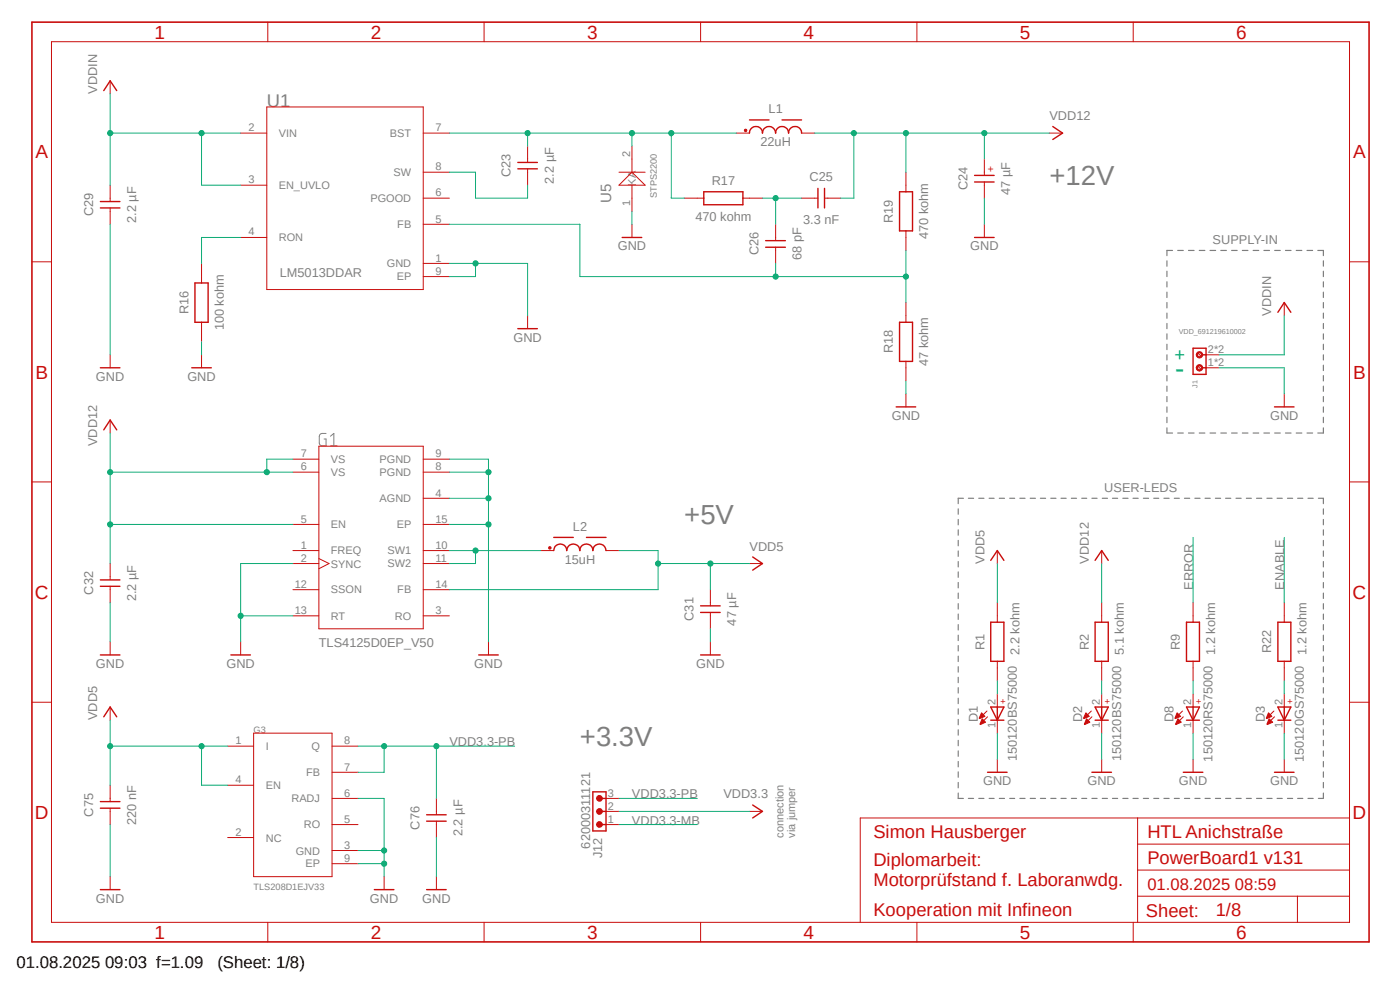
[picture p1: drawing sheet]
<svg xmlns="http://www.w3.org/2000/svg" width="297mm" height="210mm" viewBox="0 0 297 210" stroke-linecap="round" stroke-linejoin="round" font-family="sans-serif">
<path d="M6.2 4.4l284.6 196M290.8 4.4l-284.6 196" fill="none" stroke="#fff" stroke-width=".21"/>
<g fill="none" stroke="#808080" stroke-width=".25">
<path d="M247.6 55.3v1.2M247.6 57.5v1.2M247.6 59.8v1.1M248.8 53.1h-1.2v1.1M249.9 53.1h1.1M252.1 53.1h1.2M254.4 53.1h1.2M256.7 53.1h1.2M259 53.1h1.2M261.3 53.1h1.2M263.6 53.1h1.2M265.9 53.1h1.1"/>
<path d="M268.1 53.1h1.2M270.4 53.1h1.2M272.7 53.1h1.2M275 53.1h1.2M277.3 53.1h1.2M279.6 53.1h1.2v1.1M280.8 55.3v1.2M280.8 57.5v1.2M280.8 59.8v1.1M247.6 62v1.1M247.6 64.2v1.1M247.6 66.4v1.1"/>
<path d="M247.6 68.6v1.1M247.6 70.8v1.2M247.6 73v1.2M247.6 75.3v1.1M247.6 77.5v1.1M247.6 79.7v1.1M280.8 62v1.1M280.8 64.2v1.1M280.8 66.4v1.1M280.8 68.6v1.1M280.8 70.8v1.2M280.8 73v1.2"/>
<path d="M280.8 75.3v1.1M280.8 77.5v1.1M280.8 79.7v1.1M247.6 81.9v1.1M247.6 84.1v1.1M247.6 86.3v1.2M247.6 88.5v1.2M247.6 90.8v1.1h1.2M249.9 91.9h1.1M252.1 91.9h1.2M254.4 91.9h1.2M256.7 91.9h1.2"/>
<path d="M259 91.9h1.2M261.3 91.9h1.2M263.6 91.9h1.2M265.9 91.9h1.1M268.1 91.9h1.2M270.4 91.9h1.2M272.7 91.9h1.2M275 91.9h1.2M277.3 91.9h1.2M280.8 81.9v1.1M280.8 84.1v1.1M280.8 86.3v1.2"/>
<path d="M280.8 88.5v1.2M280.8 90.8v1.1h-1.2M203.3 107.9v1.2M203.3 110.2v1.1M203.3 112.4v1.1M203.3 114.6v1.2M203.3 116.9v1.1M203.3 119.1v1.2M204.4 105.7h-1.1v1.1M205.4 105.7h1.1M207.6 105.7h1.1M209.8 105.7h1.1"/>
<path d="M212 105.7h1.1M214.2 105.7h1.1M216.4 105.7h1.1M218.6 105.7h1.1M220.7 105.7h1.1M222.9 105.7h1.1M225.1 105.7h1.1M227.3 105.7h1.1M229.5 105.7h1M231.6 105.7h1.1M233.8 105.7h1.1M236 105.7h1.1"/>
<path d="M238.2 105.7h1.1M240.4 105.7h1.1M242.6 105.7h1.1M244.8 105.7h1M246.9 105.7h1.1M249.1 105.7h1.1M251.3 105.7h1.1M253.5 105.7h1.1M255.7 105.7h1.1M257.9 105.7h1.1M260 105.7h1.1M262.2 105.7h1.1"/>
<path d="M264.4 105.7h1.1M266.6 105.7h1.1M268.8 105.7h1.1M270.9 105.7h1.1M273.1 105.7h1.1M275.3 105.7h1.1M277.5 105.7h1.1M279.7 105.7h1.1v1.1M280.8 107.9v1.2M280.8 110.2v1.1M280.8 112.4v1.1M280.8 114.6v1.2"/>
<path d="M280.8 116.9v1.1M280.8 119.1v1.2M203.3 121.3v1.2M203.3 123.6v1.1M203.3 125.8v1.2M203.3 128.1v1.1M203.3 130.3v1.1M203.3 132.5v1.1M203.3 134.7v1.2M203.3 136.9v1.2M203.3 139.2v1.1M280.8 121.3v1.2"/>
<path d="M280.8 123.6v1.1M280.8 125.8v1.2M280.8 128.1v1.1M280.8 130.3v1.1M280.8 132.5v1.1M280.8 134.7v1.2M280.8 136.9v1.2M280.8 139.2v1.1M203.3 141.4v1.2M203.3 143.7v1.1M203.3 145.9v1.1M203.3 148.1v1.2"/>
<path d="M203.3 150.4v1.1M203.3 152.6v1.2M203.3 154.8v1.2M203.3 157.1v1.1M203.3 159.3v1.1M280.8 141.4v1.2M280.8 143.7v1.1M280.8 145.9v1.1M280.8 148.1v1.2M280.8 150.4v1.1M280.8 152.6v1.2M280.8 154.8v1.2"/>
<path d="M280.8 157.1v1.1M280.8 159.3v1.1M203.3 161.5v1.2M203.3 163.7v1.2M203.3 166v1.1M203.3 168.2v1.2h1.1M205.4 169.4h1.1M207.6 169.4h1.1M209.8 169.4h1.1M212 169.4h1.1M214.2 169.4h1.1M216.4 169.4h1.1"/>
<path d="M218.6 169.4h1.1M220.7 169.4h1.1M222.9 169.4h1.1M225.1 169.4h1.1M227.3 169.4h1.1M229.5 169.4h1M231.6 169.4h1.1M233.8 169.4h1.1M236 169.4h1.1M238.2 169.4h1.1M240.4 169.4h1.1M242.6 169.4h1.1"/>
<path d="M244.8 169.4h1M246.9 169.4h1.1M249.1 169.4h1.1M251.3 169.4h1.1M253.5 169.4h1.1M255.7 169.4h1.1M257.9 169.4h1.1M260 169.4h1.1M262.2 169.4h1.1M264.4 169.4h1.1M266.6 169.4h1.1M268.8 169.4h1.1"/>
<path d="M270.9 169.4h1.1M273.1 169.4h1.1M275.3 169.4h1.1M277.5 169.4h1.1M280.8 161.5v1.2M280.8 163.7v1.2M280.8 166v1.1M280.8 168.2v1.2h-1.1"/>
</g>
<path d="M69.2 91.9h-.9l-.5 .3-.1 1.8a.58 .58 0 0 0 .6 .6h.9v-1.5h-.5M70.1 94.6h1.4M70.1 92.5l.7-.6v2.7" fill="none" stroke="#808080" stroke-width=".21"/>
<g fill="none" stroke="#c90d0c" stroke-width=".21">
<path d="M10.9 8.8h275.4v186.9h-275.4zM56.8 4.7v4.1M102.7 4.7v4.1M148.6 4.7v4.1M194.5 4.7v4.1M240.4 4.7v4.1M6.8 55.5h4.1M286.3 55.5h4.1M254.2 77.8l.6 .5M254.2 75l.6 .5M255.9 78h2.7M255.9 75.3h2.7"/>
<path d="M272.5 64.2v2.8M62.1 97.4h5.5M67.6 94.7h22.2v38.7h-22.2zM89.8 97.4h5.5M272.5 83.6v2.7M6.8 102.2h4.1M62.1 111.3h5.5M62.1 119.5h5.5M62.1 100.2h5.5M62.1 116.8h5.5M67.6 118.5l2.2 1-2.2 1.1M89.8 111.3h5.5"/>
<path d="M89.8 119.5h5.5M89.8 100.2h5.5M89.8 116.8h5.5M89.8 105.7h5.5M211.6 116.8v2.7M233.7 116.8v2.7M286.3 102.2h4.1M62.1 125.1h5.5M62.1 130.6h5.5M89.8 125.1h5.5M89.8 130.6h5.5M6.8 149h4.1"/>
<path d="M286.3 149h4.1M211.6 161.1v2.7M233.7 161.1v2.7M241.3 173.5v22.2M241.3 179.1h45M286.3 173.5h-103.8v22.2M56.8 195.7v4.1M102.7 195.7v4.1M148.6 195.7v4.1M194.5 195.7v4.1M240.4 195.7v4.1M241.3 190.1h45"/>
<path d="M241.3 184.6h45M275.3 190.1v5.6"/>
</g>
<path d="M6.8 4.7h283.6v195.1h-283.6z" fill="none" stroke="#c90d0c" stroke-width=".34"/>
<path d="M253.1 73.9h2.8v5.5h-2.8zM255 78h.9M255 75.3h.9M271.1 66.3l1.4-2.1 1.4 2.1M270.4 86.3h4.1M210.2 118.9l1.4-2.1 1.4 2.1M232.3 118.9l1.4-2.1 1.4 2.1M209.5 163.8h4.2M231.6 163.8h4.2" fill="none" stroke="#c90d0c" stroke-width=".3"/>
<path d="M254.1 77.4a.69 .69 0 0 1 1 .4 .69 .69 0 0 1-.5 .9 .69 .69 0 0 1-.8-.7h.2a.43 .43 0 0 1 .6-.4 .43 .43 0 0 1 .3 .6 .43 .43 0 0 1-.6 .2l-.3-.4h-.2z" fill-rule="evenodd" fill="#c90d0c"/>
<path d="M254.1 77.4a.69 .69 0 0 1 1 .4 .69 .69 0 0 1-.5 .9 .69 .69 0 0 1-.8-.7h.2a.43 .43 0 0 1 .6-.4 .43 .43 0 0 1 .3 .6 .43 .43 0 0 1-.6 .2l-.3-.4h-.2z" fill="none" stroke="#c90d0c" stroke-width=".21"/>
<path d="M254.1 74.7a.68 .68 0 0 1 1 .3 .68 .68 0 0 1-.5 .9 .68 .68 0 0 1-.8-.6h.2a.42 .42 0 0 1 .6-.5 .42 .42 0 0 1 .2 .7 .42 .42 0 0 1-.7 0l-.1-.2h-.2z" fill-rule="evenodd" fill="#c90d0c"/>
<g fill="none" stroke="#c90d0c" stroke-width=".21">
<path d="M23.4 17.1v2.8M131.3 36.5h5.6M131.3 39.3l2.8-2.8 2.8 2.8zM134.1 31v5.5M134.1 39.3v5.5M156.2 28.2h2.8M170.1 28.2h2.7M222.6 28.2h2.8M134.1 47.6v2.8M170.1 42h3.4M174.9 42h3.5M208.8 47.6v2.8"/>
<path d="M23.4 75.3v2.7M42.8 75.3v2.7M111.9 67v2.7M254.1 74.7a.68 .68 0 0 1 1 .3 .68 .68 0 0 1-.5 .9 .68 .68 0 0 1-.8-.6h.2a.42 .42 0 0 1 .6-.5 .42 .42 0 0 1 .2 .7 .42 .42 0 0 1-.7 0l-.1-.2h-.2zM23.4 89.1v2.8M192.2 83.6v2.7M159 119.5h2.8M51.1 136.1v2.8M103.6 136.1v2.8"/>
</g>
<g fill="none" stroke="#c90d0c" stroke-width=".3">
<path d="M22 19.2l1.4-2.1 1.4 2.1M159 28.2a1.38 1.38 0 0 1 1.4-1.4 1.38 1.38 0 0 1 1.4 1.4 1.4 1.4 0 0 1 1.4-1.4 1.4 1.4 0 0 1 1.3 1.4 1.38 1.38 0 0 1 1.4-1.4 1.38 1.38 0 0 1 1.4 1.4 1.38 1.38 0 0 1 1.4-1.4 1.38 1.38 0 0 1 1.4 1.4M159 25.4h4.2M165.9 25.4h4.2M173.5 40v4.1M174.9 40v4.1M223.4 26.8l2 1.4-2 1.4M132 50.4h4.1M206.8 50.4h4.1M21.3 78h4.1M40.7 78h4.1M109.9 69.7h4.1"/>
<path d="M22 91.2l1.4-2.1 1.4 2.1M190.1 86.3h4.2M159.7 118.2l2.1 1.3-2.1 1.4M49 138.9h4.1M101.6 138.9h4.1"/>
</g>
<path d="M158 27.5h.4v.4h-.4z" fill-rule="evenodd" fill="#c90d0c"/>
<g fill="none" stroke="#c90d0c" stroke-width=".21">
<path d="M23.4 39.3v3.4M111.9 31v3.4M111.9 35.8v3.5M158 27.5h.4v.4h-.4zM23.4 44.1v3.5M164.5 47.6v3.4M164.5 52.4v3.5M23.4 119.5v3.5M114.7 116.8h2.8M128.6 116.8h2.7M23.4 124.4v3.4M23.4 136.1v2.8"/>
<path d="M150.7 136.1v2.8"/>
</g>
<g fill="none" stroke="#c90d0c" stroke-width=".3">
<path d="M109.9 34.5h4.1M109.9 35.8h4.1M21.3 42.8h4.1M21.3 44.1h4.1M162.4 51.1h4.2M162.4 52.5h4.2M117.5 116.8a1.38 1.38 0 0 1 1.4-1.4 1.38 1.38 0 0 1 1.3 1.4 1.4 1.4 0 0 1 1.4-1.4 1.4 1.4 0 0 1 1.4 1.4 1.38 1.38 0 0 1 1.4-1.4 1.38 1.38 0 0 1 1.4 1.4 1.4 1.4 0 0 1 1.4-1.4 1.4 1.4 0 0 1 1.4 1.4M117.5 114h4.1M124.4 114h4.2M21.3 138.9h4.1M21.3 123h4.1M21.3 124.4h4.1"/>
<path d="M148.6 138.9h4.2"/>
</g>
<path d="M116.5 116h.3v.4h-.3z" fill-rule="evenodd" fill="#c90d0c"/>
<g fill="none" stroke="#c90d0c" stroke-width=".21">
<path d="M51.1 28.2h5.5M51.1 39.3h5.5M56.6 22.7h33.2v38.7h-33.2zM89.8 36.5h5.5M89.8 28.2h5.5M51.1 50.4h5.5M89.8 58.7h5.5M89.8 42h5.5M89.8 47.6h5.5M89.8 55.9h5.5M116.5 116h.3v.4h-.3zM209.4 150.8l-1.5 1.6"/>
<path d="M209.5 152.1l-1.5 1.5M211.6 147.2v2.8M211.6 152.8v2.7M272.5 161.1v2.7"/>
</g>
<path d="M210.2 150h2.8l-1.4 2.8zM210.2 152.8h2.8M211.6 150v2.8M270.4 163.8h4.1" fill="none" stroke="#c90d0c" stroke-width=".3"/>
<path d="M208.2 151.2l.8 .8-1.2 .4h-.1z" fill-rule="evenodd" fill="#c90d0c"/>
<path d="M208.2 151.2l.8 .8-1.2 .4h-.1z" fill="none" stroke="#c90d0c" stroke-width=".21"/>
<path d="M208.4 152.5l.7 .7-1.1 .5z" fill-rule="evenodd" fill="#c90d0c"/>
<path d="M208.4 152.5l.7 .7-1.1 .5zM231.5 150.8l-1.5 1.6M231.6 152.1l-1.5 1.5M233.7 147.2v2.8M233.7 152.8v2.7" fill="none" stroke="#c90d0c" stroke-width=".21"/>
<path d="M232.3 150h2.8l-1.4 2.8zM232.3 152.8h2.8M233.7 150v2.8" fill="none" stroke="#c90d0c" stroke-width=".3"/>
<path d="M230.4 151.2l.7 .8-1.1 .4h-.1z" fill-rule="evenodd" fill="#c90d0c"/>
<path d="M230.4 151.2l.7 .8-1.1 .4h-.1z" fill="none" stroke="#c90d0c" stroke-width=".21"/>
<path d="M230.5 152.5l.7 .7-1.1 .5z" fill-rule="evenodd" fill="#c90d0c"/>
<path d="M230.5 152.5l.7 .7-1.1 .5zM270.3 150.8l-1.6 1.6M270.4 152.1l-1.5 1.5M272.5 147.2v2.8M272.5 152.8v2.7" fill="none" stroke="#c90d0c" stroke-width=".21"/>
<path d="M271.1 150h2.8l-1.4 2.8zM271.1 152.8h2.8M272.5 150v2.8" fill="none" stroke="#c90d0c" stroke-width=".3"/>
<path d="M269.1 151.2l.7 .8-1.1 .4z" fill-rule="evenodd" fill="#c90d0c"/>
<path d="M269.1 151.2l.7 .8-1.1 .4z" fill="none" stroke="#c90d0c" stroke-width=".21"/>
<path d="M269.2 152.5l.8 .7-1.1 .5z" fill-rule="evenodd" fill="#c90d0c"/>
<path d="M250.9 150.8l-1.6 1.6M251 152.1l-1.5 1.5M253.1 147.2v2.8M253.1 152.8v2.7M269.2 152.5l.8 .7-1.1 .5zM253.1 161.1v2.7" fill="none" stroke="#c90d0c" stroke-width=".21"/>
<path d="M251.7 150h2.8l-1.4 2.8zM251.7 152.8h2.8M253.1 150v2.8M251 163.8h4.2" fill="none" stroke="#c90d0c" stroke-width=".3"/>
<path d="M249.7 151.2l.8 .8-1.2 .4z" fill-rule="evenodd" fill="#c90d0c"/>
<path d="M249.7 151.2l.8 .8-1.2 .4z" fill="none" stroke="#c90d0c" stroke-width=".21"/>
<path d="M249.9 152.5l.7 .7-1.1 .5-.1-.1z" fill-rule="evenodd" fill="#c90d0c"/>
<g fill="none" stroke="#c90d0c" stroke-width=".21">
<path d="M208.8 33.7v3.5M208.8 38.6v3.4M150.7 125.1v3.4M150.7 129.9v3.5M48.3 158.3h5.5M53.8 155.5h16.6v30.5h-16.6zM70.4 158.3h5.5M249.9 152.5l.7 .7-1.1 .5-.1-.1zM23.4 166.6v3.5M23.4 171.4v3.5M48.3 177.7h5.5M48.3 166.6h5.5"/>
<path d="M70.4 169.4h5.5M70.4 163.8h5.5M70.4 174.9h5.5M92.6 169.4v3.4M92.6 174.2v3.5M128.6 169.4h2.7M128.6 174.9h2.7M128.6 172.1h2.7M23.4 186v2.7M70.4 183.2h5.5M70.4 180.4h5.5M81.5 186v2.7"/>
<path d="M92.6 186v2.7"/>
</g>
<g fill="none" stroke="#c90d0c" stroke-width=".3">
<path d="M206.8 37.2h4.1M206.8 38.6h4.1M148.6 128.5h4.2M148.6 129.9h4.2M21.3 170.1h4.1M21.3 171.4h4.1M90.5 172.8h4.2M90.5 174.2h4.2M125.8 168h2.8v8.3h-2.8zM127.2 174.9h1.4M127.2 172.1h1.4M127.2 169.4h1.4"/>
<path d="M21.3 188.7h4.1M79.4 188.7h4.2M90.5 188.7h4.2"/>
</g>
<circle cx="127.2" cy="174.9" r=".62" fill="#c90d0c"/>
<circle cx="127.2" cy="174.9" r=".62" fill="none" stroke="#c90d0c" stroke-width=".21"/>
<circle cx="127.2" cy="172.1" r=".63" fill="#c90d0c"/>
<circle cx="127.2" cy="172.1" r=".63" fill="none" stroke="#c90d0c" stroke-width=".21"/>
<circle cx="127.2" cy="169.4" r=".63" fill="#c90d0c"/>
<g fill="none" stroke="#c90d0c" stroke-width=".21">
<path d="M192.2 36.5v4.2M42.8 55.9v4.1M145.2 42h4.1M157.6 42h4.2M192.2 49v4.1M42.8 68.4v4.1M192.2 64.2v4.2M192.2 76.7v4.1M211.6 127.8v4.2M233.7 127.8v4.2M253.1 127.8v4.2M272.5 127.8v4.2"/>
<path d="M23.4 150v2.8M211.6 140.3v4.1M233.7 140.3v4.1M253.1 140.3v4.1M272.5 140.3v4.1M159 172.1h2.8"/>
<circle cx="127.2" cy="169.4" r=".63"/>
</g>
<path d="M149.3 40.7h8.3v2.7h-8.3zM190.8 40.7h2.8v8.3h-2.8zM41.4 60h2.8v8.4h-2.8zM190.8 68.4h2.8v8.3h-2.8zM210.2 132h2.8v8.3h-2.8zM232.3 132h2.8v8.3h-2.8zM251.7 132h2.8v8.3h-2.8zM271.1 132h2.8v8.3h-2.8zM22 152.1l1.4-2.1 1.4 2.1M159.7 170.8l2.1 1.3-2.1 1.4" fill="none" stroke="#c90d0c" stroke-width=".3"/>
<path d="M23.4 47.6v27.7M134.1 44.8v2.8M208.8 42v5.6M42.8 72.5v2.8M258.6 78h13.9v5.6M192.2 80.8v2.8M62.1 119.5h-11v16.6M51.1 130.6h11M211.6 155.5v5.6M233.7 155.5v5.6" fill="none" stroke="#0dab76" stroke-width=".21"/>
<circle cx="51.1" cy="130.6" r=".55" fill="#0dab76"/>
<g fill="none" stroke="#0dab76" stroke-width=".21">
<path d="M95.3 97.4h8.3v2.8M95.3 105.7h8.3v30.4"/>
<circle cx="51.1" cy="130.6" r=".55"/>
</g>
<circle cx="103.6" cy="105.7" r=".55" fill="#0dab76"/>
<g fill="none" stroke="#0dab76" stroke-width=".21">
<path d="M95.3 100.2h8.3v5.5"/>
<circle cx="103.6" cy="105.7" r=".55"/>
</g>
<circle cx="103.6" cy="100.2" r=".55" fill="#0dab76"/>
<g fill="none" stroke="#0dab76" stroke-width=".21">
<path d="M95.3 111.3h8.3"/>
<circle cx="103.6" cy="100.2" r=".55"/>
</g>
<circle cx="103.6" cy="111.3" r=".55" fill="#0dab76"/>
<g fill="none" stroke="#0dab76" stroke-width=".21">
<path d="M95.3 55.9h16.6v11.1M100.9 55.9v2.8h-5.6M23.4 127.8v8.3M150.7 133.4v2.7M272.5 155.5v5.6"/>
<circle cx="103.6" cy="111.3" r=".55"/>
</g>
<circle cx="100.9" cy="55.9" r=".55" fill="#0dab76"/>
<g fill="none" stroke="#0dab76" stroke-width=".21">
<path d="M253.1 155.5v5.6M75.9 169.4h5.6v16.6M75.9 180.4h5.6M75.9 183.2h5.6"/>
<circle cx="100.9" cy="55.9" r=".55"/>
</g>
<circle cx="81.5" cy="183.2" r=".55" fill="#0dab76"/>
<circle cx="81.5" cy="183.2" r=".55" fill="none" stroke="#0dab76" stroke-width=".21"/>
<circle cx="81.5" cy="180.4" r=".55" fill="#0dab76"/>
<g fill="none" stroke="#0dab76" stroke-width=".21">
<path d="M23.4 19.9v19.4M23.4 28.2h27.7M42.8 28.2v11.1h8.3M272.5 67v8.3h-13.9M23.4 174.9v11.1M92.6 177.7v8.3"/>
<circle cx="81.5" cy="180.4" r=".55"/>
</g>
<circle cx="23.4" cy="28.2" r=".55" fill="#0dab76"/>
<circle cx="23.4" cy="28.2" r=".55" fill="none" stroke="#0dab76" stroke-width=".21"/>
<circle cx="42.8" cy="28.2" r=".55" fill="#0dab76"/>
<g fill="none" stroke="#0dab76" stroke-width=".21">
<path d="M131.3 116.8h8.3v8.3h-44.3M139.6 119.5h19.4M150.7 119.5v5.6M211.6 119.5v8.3"/>
<circle cx="42.8" cy="28.2" r=".55"/>
</g>
<circle cx="139.6" cy="119.5" r=".55" fill="#0dab76"/>
<circle cx="139.6" cy="119.5" r=".55" fill="none" stroke="#0dab76" stroke-width=".21"/>
<circle cx="150.7" cy="119.5" r=".55" fill="#0dab76"/>
<g fill="none" stroke="#0dab76" stroke-width=".21">
<path d="M23.4 152.8v13.8M23.4 158.3h24.9M42.8 158.3v8.3h5.5"/>
<circle cx="150.7" cy="119.5" r=".55"/>
</g>
<circle cx="23.4" cy="158.3" r=".55" fill="#0dab76"/>
<circle cx="23.4" cy="158.3" r=".55" fill="none" stroke="#0dab76" stroke-width=".21"/>
<circle cx="42.8" cy="158.3" r=".55" fill="#0dab76"/>
<g fill="none" stroke="#0dab76" stroke-width=".21">
<path d="M172.8 28.2h49.8M181.1 28.2v13.8h-2.7M192.2 28.2v8.3M208.8 28.2v5.5M233.7 119.5v8.3"/>
<circle cx="42.8" cy="158.3" r=".55"/>
</g>
<circle cx="208.8" cy="28.2" r=".55" fill="#0dab76"/>
<circle cx="208.8" cy="28.2" r=".55" fill="none" stroke="#0dab76" stroke-width=".21"/>
<circle cx="192.2" cy="28.2" r=".55" fill="#0dab76"/>
<circle cx="192.2" cy="28.2" r=".55" fill="none" stroke="#0dab76" stroke-width=".21"/>
<circle cx="181.1" cy="28.2" r=".55" fill="#0dab76"/>
<g fill="none" stroke="#0dab76" stroke-width=".21">
<path d="M23.4 91.9v27.6M62.1 97.4h-5.5v2.8M23.4 111.3h38.7M23.4 100.2h38.7"/>
<circle cx="181.1" cy="28.2" r=".55"/>
</g>
<circle cx="23.4" cy="100.2" r=".55" fill="#0dab76"/>
<circle cx="23.4" cy="100.2" r=".55" fill="none" stroke="#0dab76" stroke-width=".21"/>
<circle cx="23.4" cy="111.3" r=".55" fill="#0dab76"/>
<circle cx="23.4" cy="111.3" r=".55" fill="none" stroke="#0dab76" stroke-width=".21"/>
<circle cx="56.6" cy="100.2" r=".55" fill="#0dab76"/>
<g fill="none" stroke="#0dab76" stroke-width=".21">
<path d="M161.8 42h8.3M164.5 42v5.6M211.6 144.4v2.8M233.7 144.4v2.8M272.5 144.4v2.8"/>
<circle cx="56.6" cy="100.2" r=".55"/>
</g>
<circle cx="164.6" cy="42" r=".55" fill="#0dab76"/>
<g fill="none" stroke="#0dab76" stroke-width=".21">
<path d="M95.3 47.6h27.7v11.1h69.2M164.5 55.9v2.8M192.2 53.1v11.1"/>
<circle cx="164.6" cy="42" r=".55"/>
</g>
<circle cx="192.2" cy="58.7" r=".55" fill="#0dab76"/>
<circle cx="192.2" cy="58.7" r=".55" fill="none" stroke="#0dab76" stroke-width=".21"/>
<circle cx="164.6" cy="58.7" r=".55" fill="#0dab76"/>
<g fill="none" stroke="#0dab76" stroke-width=".21">
<path d="M95.3 116.8h19.4M100.9 116.8v2.7h-5.6"/>
<circle cx="164.6" cy="58.7" r=".55"/>
</g>
<circle cx="100.9" cy="116.8" r=".55" fill="#0dab76"/>
<g fill="none" stroke="#0dab76" stroke-width=".21">
<path d="M95.3 28.2h60.9M111.9 28.2v2.8M134.1 28.2v2.8M142.4 28.2v13.8h2.8M51.1 50.4h-8.3v5.5M272.5 114v13.8"/>
<circle cx="100.9" cy="116.8" r=".55"/>
</g>
<circle cx="111.9" cy="28.2" r=".55" fill="#0dab76"/>
<circle cx="111.9" cy="28.2" r=".55" fill="none" stroke="#0dab76" stroke-width=".21"/>
<circle cx="134.1" cy="28.2" r=".55" fill="#0dab76"/>
<circle cx="134.1" cy="28.2" r=".55" fill="none" stroke="#0dab76" stroke-width=".21"/>
<circle cx="142.4" cy="28.2" r=".55" fill="#0dab76"/>
<g fill="none" stroke="#0dab76" stroke-width=".21">
<path d="M95.3 36.5h5.6v5.5h11v-2.7M253.1 114v13.8M75.9 158.3h16.7v11.1M81.5 158.3v5.5h-5.6M253.1 144.4v2.8M131.3 172.1h27.7"/>
<circle cx="142.4" cy="28.2" r=".55"/>
</g>
<circle cx="81.5" cy="158.3" r=".55" fill="#0dab76"/>
<circle cx="81.5" cy="158.3" r=".55" fill="none" stroke="#0dab76" stroke-width=".21"/>
<circle cx="92.6" cy="158.3" r=".55" fill="#0dab76"/>
<g fill="none" stroke="#0dab76" stroke-width=".21">
<path d="M92.6 158.3h16.6M131.3 169.4h16.6M131.3 174.9h16.6"/>
<circle cx="92.6" cy="158.3" r=".55"/>
</g>
<g font-size="5.8" fill="#808080">
<text x="222.6" y="39.3">+12V</text>
<text x="145.2" y="111.3">+5V</text>
<text x="123" y="158.3">+3.3V</text>
</g>
<text font-size="5.8" fill="#0dab76" x="249.3" y="80.1">-</text>
<g font-size="4" fill="#c90d0c">
<text x="32.8" y="8.2">1</text>
<text x="78.7" y="8.2">2</text>
<text x="124.6" y="8.2">3</text>
<text x="170.5" y="8.2">4</text>
<text x="216.4" y="8.2">5</text>
<text x="262.3" y="8.2">6</text>
<text x="7.5" y="33.6">A</text>
<text x="287.1" y="33.6">A</text>
<text x="7.5" y="80.3">B</text>
<text x="287.1" y="80.3">B</text>
<text x="7.4" y="127">C</text>
<text x="286.9" y="127">C</text>
<text x="7.4" y="173.7">D</text>
<text x="286.9" y="173.7">D</text>
<text x="32.8" y="199.1">1</text>
<text x="78.7" y="199.1">2</text>
<text x="124.6" y="199.1">3</text>
<text x="170.5" y="199.1">4</text>
<text x="216.4" y="199.1">5</text>
<text x="262.3" y="199.1">6</text>
</g>
<text font-size="3.9" fill="#808080" x="56.6" y="22.7">U1</text>
<text font-size="3.9" fill="#0dab76" x="249.2" y="76.6">+</text>
<g font-size="3.9" fill="#c90d0c">
<text x="185.3" y="177.7">Simon Hausberger</text>
<text x="243.4" y="177.7">HTL Anichstraße</text>
<text x="185.3" y="183.8">Diplomarbeit:</text>
<text x="243.4" y="183.2">PowerBoard1 v131</text>
<text x="185.3" y="187.9">Motorprüfstand f. Laboranwdg.</text>
<text x="185.3" y="194.3">Kooperation mit Infineon</text>
<text x="243.1" y="194.4">Sheet:</text>
<text x="257.9" y="194.3">1/8</text>
</g>
<g font-size="3.6">
<text x="3.5" y="205.4">01.08.2025 09:03 f=1.09</text>
<text x="46.1" y="205.4">(Sheet: 1/8)</text>
</g>
<text font-size="3.5" fill="#c90d0c" x="243.4" y="188.8">01.08.2025 08:59</text>
<text font-size="3.2" fill="#808080" x="129.7" y="43.1" transform="rotate(-90 129.7 43.1)">U5</text>
<g font-size="2.7" fill="#808080">
<text x="20.6" y="19.9" transform="rotate(-90 20.6 19.9)">VDDIN</text>
<text x="163.1" y="24">L1</text>
<text x="222.6" y="25.4">VDD12</text>
<text x="161.3" y="31">22uH</text>
<text x="108.3" y="37.6" transform="rotate(-90 108.3 37.6)">C23</text>
<text x="117.5" y="39" transform="rotate(-90 117.5 39)">2.2 µF</text>
<text x="151" y="39.3">R17</text>
<text x="171.7" y="38.4">C25</text>
<text x="205.2" y="40.3" transform="rotate(-90 205.2 40.3)">C24</text>
<text x="214.3" y="41.4" transform="rotate(-90 214.3 41.4)">47 µF</text>
<text x="19.8" y="45.9" transform="rotate(-90 19.8 45.9)">C29</text>
<text x="28.9" y="47.3" transform="rotate(-90 28.9 47.3)">2.2 µF</text>
<text x="147.5" y="46.8">470 kohm</text>
<text x="170.4" y="47.6">3.3 nF</text>
<text x="189.4" y="47.3" transform="rotate(-90 189.4 47.3)">R19</text>
<text x="131.1" y="53.1">GND</text>
<text x="196.9" y="50.8" transform="rotate(-90 196.9 50.8)">470 kohm</text>
<text x="205.8" y="53.1">GND</text>
<text x="257.3" y="51.7">SUPPLY-IN</text>
<text x="59.4" y="58.7">LM5013DDAR</text>
<text x="161" y="54.2" transform="rotate(-90 161 54.2)">C26</text>
<text x="170.1" y="55.2" transform="rotate(-90 170.1 55.2)">68 pF</text>
<text x="40" y="66.6" transform="rotate(-90 40 66.6)">R16</text>
<text x="47.5" y="70.1" transform="rotate(-90 47.5 70.1)">100 kohm</text>
<text x="269.7" y="67" transform="rotate(-90 269.7 67)">VDDIN</text>
<text x="108.9" y="72.5">GND</text>
<text x="189.4" y="75" transform="rotate(-90 189.4 75)">R18</text>
<text x="196.9" y="77.7" transform="rotate(-90 196.9 77.7)">47 kohm</text>
<text x="20.4" y="80.8">GND</text>
<text x="39.8" y="80.8">GND</text>
<text x="189.2" y="89.1">GND</text>
<text x="269.5" y="89.1">GND</text>
<text x="20.6" y="94.7" transform="rotate(-90 20.6 94.7)">VDD12</text>
<text x="234.3" y="104.3">USER-LEDS</text>
<text x="121.5" y="112.6">L2</text>
<text x="119.8" y="119.5">15uH</text>
<text x="159" y="116.8">VDD5</text>
<text x="208.8" y="119.5" transform="rotate(-90 208.8 119.5)">VDD5</text>
<text x="231" y="119.5" transform="rotate(-90 231 119.5)">VDD12</text>
<text x="253.1" y="125.1" transform="rotate(-90 253.1 125.1)">ERROR</text>
<text x="272.5" y="125.1" transform="rotate(-90 272.5 125.1)">ENABLE</text>
<text x="19.8" y="126.2" transform="rotate(-90 19.8 126.2)">C32</text>
<text x="28.9" y="127.6" transform="rotate(-90 28.9 127.6)">2.2 µF</text>
<text x="147.1" y="131.7" transform="rotate(-90 147.1 131.7)">C31</text>
<text x="67.6" y="137.2">TLS4125D0EP_V50</text>
<text x="156.2" y="132.7" transform="rotate(-90 156.2 132.7)">47 µF</text>
<text x="208.8" y="137.9" transform="rotate(-90 208.8 137.9)">R1</text>
<text x="231" y="137.9" transform="rotate(-90 231 137.9)">R2</text>
<text x="250.3" y="137.9" transform="rotate(-90 250.3 137.9)">R9</text>
<text x="20.4" y="141.7">GND</text>
<text x="48" y="141.7">GND</text>
<text x="100.6" y="141.7">GND</text>
<text x="147.7" y="141.7">GND</text>
<text x="216.3" y="138.9" transform="rotate(-90 216.3 138.9)">2.2 kohm</text>
<text x="238.4" y="138.9" transform="rotate(-90 238.4 138.9)">5.1 kohm</text>
<text x="257.8" y="138.9" transform="rotate(-90 257.8 138.9)">1.2 kohm</text>
<text x="269.7" y="138.6" transform="rotate(-90 269.7 138.6)">R22</text>
<text x="277.2" y="138.9" transform="rotate(-90 277.2 138.9)">1.2 kohm</text>
<text x="20.6" y="152.8" transform="rotate(-90 20.6 152.8)">VDD5</text>
<text x="207.4" y="153.1" transform="rotate(-90 207.4 153.1)">D1</text>
<text x="229.6" y="153.1" transform="rotate(-90 229.6 153.1)">D2</text>
<text x="249" y="153.1" transform="rotate(-90 249 153.1)">D8</text>
<text x="268.3" y="153.1" transform="rotate(-90 268.3 153.1)">D3</text>
<text x="95.3" y="158.3">VDD3.3-PB</text>
<text x="215.7" y="161.5" transform="rotate(-90 215.7 161.5)">150120BS75000</text>
<text x="237.9" y="161.5" transform="rotate(-90 237.9 161.5)">150120BS75000</text>
<text x="257.3" y="161.5" transform="rotate(-90 257.3 161.5)">150120RS75000</text>
<text x="276.6" y="161.6" transform="rotate(-90 276.6 161.6)">150120GS75000</text>
<text x="208.6" y="166.6">GND</text>
<text x="230.7" y="166.6">GND</text>
<text x="250.1" y="166.6">GND</text>
<text x="269.5" y="166.6">GND</text>
<text x="19.8" y="173.2" transform="rotate(-90 19.8 173.2)">C75</text>
<text x="134.1" y="169.4">VDD3.3-PB</text>
<text x="153.5" y="169.4">VDD3.3</text>
<text x="28.9" y="175" transform="rotate(-90 28.9 175)">220 nF</text>
<text x="89" y="176" transform="rotate(-90 89 176)">C76</text>
<text x="98.1" y="177.4" transform="rotate(-90 98.1 177.4)">2.2 µF</text>
<text x="134.1" y="174.9">VDD3.3-MB</text>
<text x="125.2" y="180" transform="rotate(-90 125.2 180)">62000311121</text>
<text x="127.7" y="182" transform="rotate(-90 127.7 182)">J12</text>
<text x="20.4" y="191.5">GND</text>
<text x="78.5" y="191.5">GND</text>
<text x="89.6" y="191.5">GND</text>
</g>
<g font-size="2.3" fill="#808080">
<text x="52.7" y="27.8">2</text>
<text x="59.1" y="29">VIN</text>
<text x="82.7" y="29">BST</text>
<text x="92.4" y="27.8">7</text>
<text x="133.7" y="33.4" transform="rotate(-90 133.7 33.4)">2</text>
<text x="52.7" y="38.9">3</text>
<text x="59.1" y="40.1">EN_UVLO</text>
<text x="83.5" y="37.3">SW</text>
<text x="92.4" y="36.2">8</text>
<text x="92.4" y="41.7">6</text>
<text x="134.9" y="39.5" transform="rotate(-90 134.9 39.5)">KA</text>
<text x="78.6" y="42.9">PGOOD</text>
<text x="92.4" y="47.2">5</text>
<text x="133.7" y="43.8" transform="rotate(-90 133.7 43.8)">1</text>
<text x="52.7" y="50">4</text>
<text x="59.1" y="51.2">RON</text>
<text x="84.3" y="48.4">FB</text>
<text x="82.1" y="56.7">GND</text>
<text x="84.2" y="59.5">EP</text>
<text x="92.4" y="58.3">9</text>
<text x="92.4" y="55.5">1</text>
<text x="256.2" y="77.6">1*2</text>
<text x="256.2" y="74.9">2*2</text>
<text x="63.8" y="99.8">6</text>
<text x="63.8" y="97">7</text>
<text x="70.2" y="101">VS</text>
<text x="70.2" y="98.3">VS</text>
<text x="80.5" y="101">PGND</text>
<text x="80.5" y="98.2">PGND</text>
<text x="92.4" y="99.8">8</text>
<text x="92.4" y="97">9</text>
<text x="80.5" y="106.6">AGND</text>
<text x="92.4" y="105.3">4</text>
<text x="63.8" y="110.9">5</text>
<text x="70.2" y="112.1">EN</text>
<text x="84.2" y="112.1">EP</text>
<text x="92.4" y="110.9">15</text>
<text x="63.8" y="116.4">1</text>
<text x="63.8" y="119.2">2</text>
<text x="70.2" y="117.6">FREQ</text>
<text x="82.2" y="117.6">SW1</text>
<text x="92.4" y="119.2">11</text>
<text x="92.4" y="116.4">10</text>
<text x="62.5" y="124.7">12</text>
<text x="70.2" y="125.9">SSON</text>
<text x="70.2" y="120.4">SYNC</text>
<text x="82.2" y="120.4">SW2</text>
<text x="84.3" y="125.9">FB</text>
<text x="92.4" y="124.7">14</text>
<text x="62.5" y="130.2">13</text>
<text x="70.2" y="131.4">RT</text>
<text x="83.8" y="131.4">RO</text>
<text x="92.4" y="130.2">3</text>
<text x="211.2" y="149.6" transform="rotate(-90 211.2 149.6)">2</text>
<text x="233.3" y="149.6" transform="rotate(-90 233.3 149.6)">2</text>
<text x="252.7" y="149.6" transform="rotate(-90 252.7 149.6)">2</text>
<text x="272.1" y="149.6" transform="rotate(-90 272.1 149.6)">2</text>
<text x="211.2" y="154.5" transform="rotate(-90 211.2 154.5)">1</text>
<text x="233.3" y="154.5" transform="rotate(-90 233.3 154.5)">1</text>
<text x="252.7" y="154.5" transform="rotate(-90 252.7 154.5)">1</text>
<text x="272.1" y="154.5" transform="rotate(-90 272.1 154.5)">1</text>
<text x="50" y="157.9">1</text>
<text x="56.4" y="159.1">I</text>
<text x="66.1" y="159.1">Q</text>
<text x="73" y="157.9">8</text>
<text x="50" y="166.2">4</text>
<text x="56.4" y="167.4">EN</text>
<text x="64.9" y="164.6">FB</text>
<text x="73" y="163.5">7</text>
<text x="61.8" y="170.2">RADJ</text>
<text x="73" y="169">6</text>
<text x="128.9" y="171.7">2</text>
<text x="128.9" y="169">3</text>
<text x="50" y="177.3">2</text>
<text x="56.4" y="178.5">NC</text>
<text x="64.4" y="175.7">RO</text>
<text x="73" y="174.5">5</text>
<text x="128.9" y="174.5">1</text>
<text x="166.2" y="177.7" transform="rotate(-90 166.2 177.7)">connection</text>
<text x="168.7" y="177.7" transform="rotate(-90 168.7 177.7)">via jumper</text>
<text x="62.7" y="181.3">GND</text>
<text x="64.8" y="184">EP</text>
<text x="73" y="182.8">9</text>
<text x="73" y="180">3</text>
</g>
<text font-size="2.2" fill="#c90d0c" x="210.9" y="36.5" transform="rotate(-90 210.9 36.5)">+</text>
<g font-size="1.9" fill="#808080">
<text x="139.4" y="42" transform="rotate(-90 139.4 42)">STPS2200</text>
<text x="53.8" y="155.5">G3</text>
<text x="53.8" y="188.8">TLS208D1EJV33</text>
</g>
<g font-size="1.9" fill="#c90d0c">
<text x="213.5" y="149.4" transform="rotate(-90 213.5 149.4)">+</text>
<text x="235.6" y="149.4" transform="rotate(-90 235.6 149.4)">+</text>
<text x="255" y="149.4" transform="rotate(-90 255 149.4)">+</text>
<text x="274.4" y="149.4" transform="rotate(-90 274.4 149.4)">+</text>
</g>
<g font-size="1.5" fill="#808080">
<text x="250.1" y="70.8">VDD_691219610002</text>
<text x="254.1" y="82.2" transform="rotate(-90 254.1 82.2)">J1</text>
</g>
</svg>
